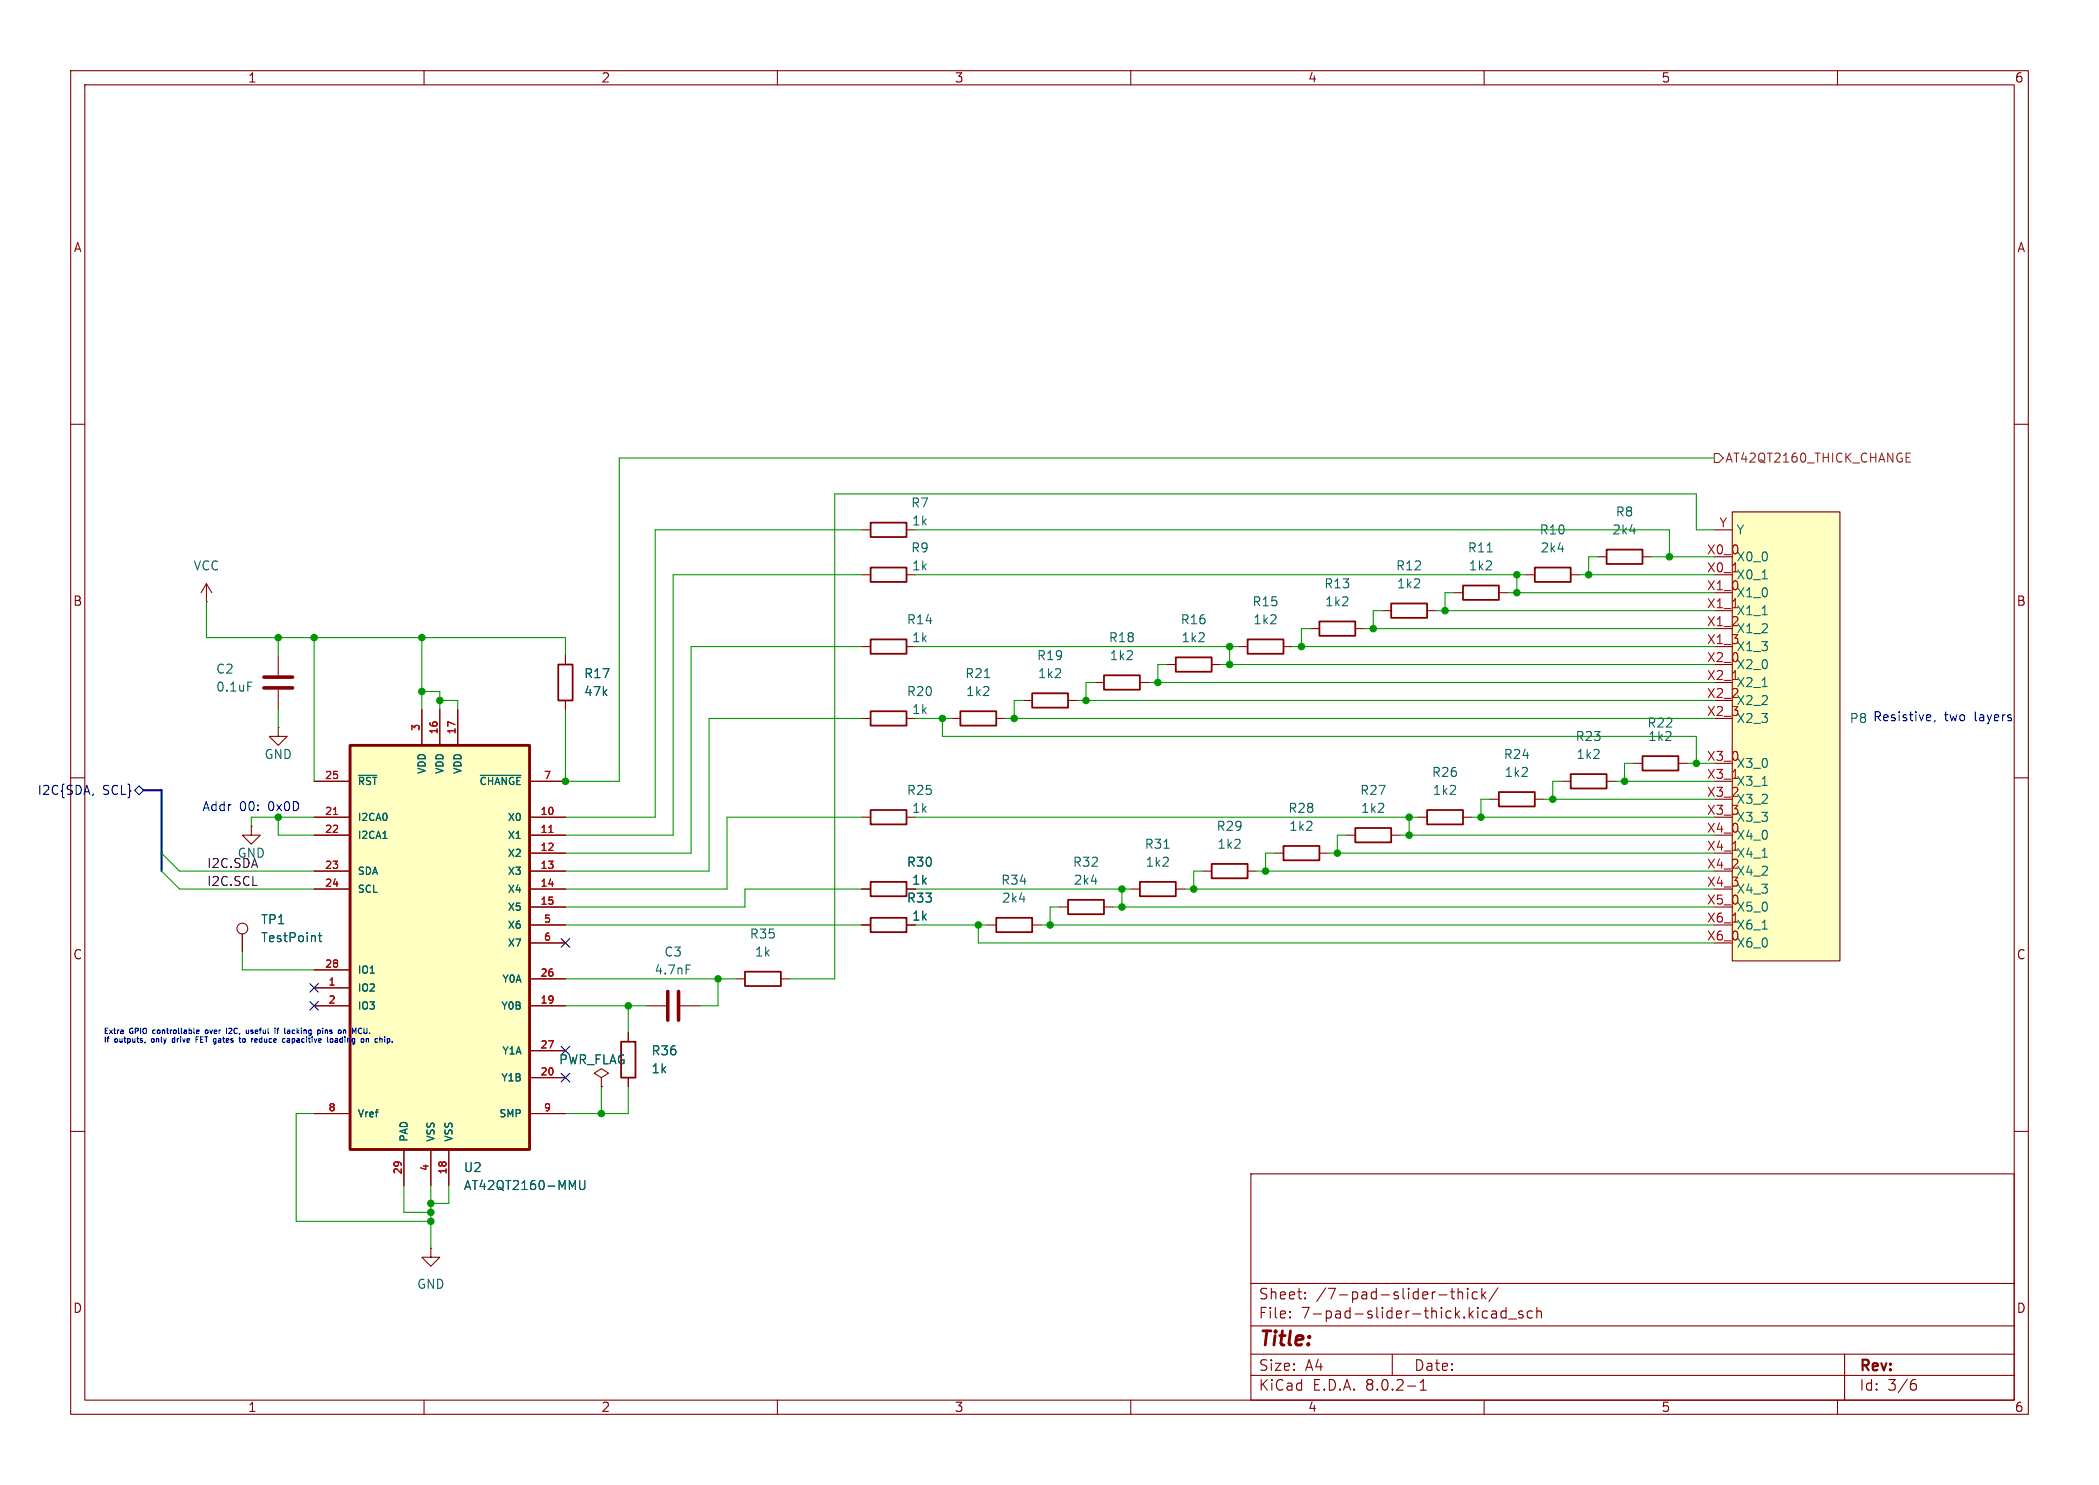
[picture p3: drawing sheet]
<svg xmlns="http://www.w3.org/2000/svg" width="297mm" height="210mm" viewBox="0 0 297 210" stroke-linecap="round" stroke-linejoin="round" font-family="sans-serif">
<g fill="none" stroke="#840000" stroke-width=".15">
<path d="M10 10h277v190h-277zM12 12h273v186h-273zM60 10v2M110 10v2M160 10v2M210 10v2M260 10v2M10 60h2M285 60h2M226.1 78.7h1.2M232.4 78.7h1.3M29.2 85.1h.1"/>
<path d="M29.2 82.6l-.8 1.2M29.2 82.6v2.5M29.2 82.6l.8 1.2M39.4 92.7v2.8M39.4 97.5v2.8M144.8 99.1h1.2M151.1 99.1h1.3M165.1 94h1.3M171.4 94h1.3M205.7 83.8h1.3M212.1 83.8h1.3M215.9 81.3h1.3"/>
<path d="M222.2 81.3h1.3M10 110h2M35.6 116.8v1.3h1.2l-1.2 1.3-1.3-1.3h1.3M35.6 116.8h.1M221 110.5h1.2M227.3 110.5h1.3M285 110h2M34.3 132.1v2.5M10 160h2M285 160h2M177 166h108v32h-108zM60 198v2"/>
<path d="M110 198v2M160 198v2M177 194.5h108M177 191.5h108M177 187.5h108M177 181.5h108M182.5 186.3h.1l-.1 .1M182.5 186.3v.1M182.5 185.5v.1M182.5 185.5h.1l-.1 .1M184.7 183.6v.1M184.7 183.6h-.1l.1 .1"/>
<path d="M184.7 182.8v.1M184.7 182.8h-.1l.1 .1M197 191.5v3M199.2 196h1.1M201 196.6h.8M201 195.5l.4-.4v1.5M203.6 183.1h1.1M205.2 182.7h.6M205.5 182.2v1.3v.1l.3 .1M206.3 182.8a.37 .37 0 0 1 .7 .1v.8M206.3 182.2v1.5M207.7 182.2v.1"/>
<path d="M207.7 182.7v1M207.7 182.2l-.1 .1h.1M209 182.8l-.4-.1-.3 .3v.4l.2 .2 .1 .1 .4-.1M209.7 182.2v1.5M209.8 183.1l.4 .6M210 198v2M210.2 182.7l-.5 .6M211.1 185.5l.1-.1 .5 .1v.9M211.7 185.8h-.5a.29 .29 0 0 0-.2 .3 .29 .29 0 0 0 .2 .3l.5-.1M212 182.1l-1.3 2M213.1 185.5l-.4-.1-.3 .3v.4l.1 .2 .2 .1 .4-.1M213.1 184.9v1.5"/>
<path d="M213.5 186.5h1.1M215.5 185.5l-.4-.1-.2 .2 .1 .2 .5 .2v.1v.2l-.2 .1-.4-.1M216.8 185.5l-.4-.1-.3 .3v.4l.1 .2 .2 .1 .4-.1M217.5 185.5a.37 .37 0 0 1 .6 .1v.8M217.5 184.9v1.5M260 198v2M261 191.5v6.5M270.6 195.7h.3l.3 .3-.1 .5-.2 .1h-.3M271 195.1l-.4 .1"/>
<circle cx="34.3" cy="131.3" r=".76"/>
</g>
<path d="M227.3 77.7h5.1v2.1h-5.1zM146 98h5.1v2.1h-5.1zM166.4 93h5v2h-5zM207 82.8h5.1v2h-5.1zM217.2 80.3h5v2h-5zM222.2 109.5h5.1v2h-5.1z" fill="none" stroke="#840000" stroke-width=".25"/>
<path d="M210.4 78h.8M35.1 96.5h.6M45 132.3h.5M45.2 131.9v1.1l.1 .1 .2 .1" fill="none" stroke="#006464" stroke-width=".15"/>
<path d="M37.3 97.3h4.1M37.3 95.8h4.1" fill="none" stroke="#840000" stroke-width=".51"/>
<path d="M245.1 72.4h15.2v63.5h-15.2z" fill="#ffffc2"/>
<g fill="none" stroke="#840000" stroke-width=".15">
<path d="M121.9 74.9h1.3M128.3 74.9h1.2M242.6 74.9h2.5M245.1 72.4h15.2v63.5h-15.2zM121.9 81.3h1.3M121.9 91.4h1.3M128.3 81.3h1.2M128.3 91.4h1.2M121.9 115.6h1.3M121.9 101.6h1.3M128.3 115.6h1.2M128.3 101.6h1.2"/>
<path d="M190.5 118.1h1.3M196.8 118.1h1.3M200.7 115.6h1.2M207 115.6h1.3M210.8 113h1.3M217.2 113h1.2M231.1 108h1.3M237.5 108h1.3M104.1 138.4h1.3M110.5 138.4h1.3M121.9 125.7h1.3M121.9 130.8h1.3"/>
<path d="M128.3 125.7h1.2M128.3 130.8h1.2M85.1 152.4l1-.6-1-.7-1 .7 1 .6v1.3M85.1 153.7h.1M88.9 146.1v1.2M88.9 152.4v1.3M91.4 142.2h2.8M96.3 142.2h2.8M61 176.5v1.3h1.2l-1.2 1.3-1.3-1.3h1.3M61 176.5h.1"/>
</g>
<path d="M249.3 81.9h.8M249.3 86.9h.8M249.3 97.1h.8M249.3 111.1h.8M97.1 136.5h.6M249.3 121.2h.8M249.3 131.4h.8" fill="none" stroke="#006464" stroke-width=".15"/>
<g fill="none" stroke="#840000" stroke-width=".25">
<path d="M123.2 73.9h5.1v2h-5.1zM123.2 80.3h5.1v2h-5.1zM123.2 90.4h5.1v2.1h-5.1zM123.2 100.6h5.1v2h-5.1zM123.2 114.6h5.1v2h-5.1zM191.8 117.1h5v2h-5zM201.9 114.6h5.1v2h-5.1zM212.1 112h5.1v2h-5.1zM232.4 106.9h5.1v2.1h-5.1zM105.4 137.4h5.1v2h-5.1zM123.2 124.7h5.1v2h-5.1zM123.2 129.8h5.1v2h-5.1z"/>
<path d="M87.9 147.3h2v5.1h-2z"/>
</g>
<path d="M94.5 140.2v4.1M96 140.2v4.1" fill="none" stroke="#840000" stroke-width=".51"/>
<path d="M49.5 105.4h25.4v57.2h-25.4z" fill="#ffffc2"/>
<path d="M49.5 105.4h25.4v57.2h-25.4z" fill="none" stroke="#840000" stroke-width=".41"/>
<g fill="none" stroke="#840000" stroke-width=".15">
<path d="M80 92.7v1.3M80 99.1v1.2M154.9 96.5h1.3M161.3 96.5h1.3M175.3 91.4h1.2M181.6 91.4h1.3M185.4 88.9h1.3M191.8 88.9h1.2M195.6 86.4h1.2M201.9 86.4h1.3M39.4 102.9v1.2h1.2l-1.2 1.3-1.3-1.3h1.3M39.4 102.9h.1"/>
<path d="M44.4 115.6h5.1M44.4 118.1h5.1M44.4 110.5h5.1M59.7 100.3v5.1M62.2 100.3v5.1M64.8 100.3v5.1M74.9 115.6h5.1M74.9 118.1h5.1M74.9 110.5h5.1M134.6 101.6h1.3M141 101.6h1.2M34.3 132.1v2.5"/>
<path d="M44.4 139.7h5.1M44.4 123.2h5.1M44.4 125.7h5.1M44.4 137.2h5.1M74.9 120.7h5.1M74.9 123.2h5.1M74.9 125.7h5.1M74.9 128.3h5.1M74.9 138.4h5.1M74.9 130.8h5.1M74.9 133.4h5.1M121.9 125.7h1.3"/>
<path d="M121.9 130.8h1.3M128.3 125.7h1.2M128.3 130.8h1.2M139.7 130.8h1.3M146 130.8h1.3M149.9 128.3h1.2M156.2 128.3h1.3M160 125.7h1.3M166.4 125.7h1.2M170.2 123.2h1.2M176.5 123.2h1.3M180.3 120.7h1.3"/>
<path d="M186.7 120.7h1.3M44.4 142.2h5.1M44.4 157.5h5.1M74.9 142.2h5.1M74.9 152.4h5.1M74.9 148.6h5.1M74.9 157.5h5.1M85.1 153.7h.1M88.9 146.1v1.2M88.9 152.4v1.3M57.1 162.6v5M61 162.6v5"/>
<path d="M63.5 162.6v5"/>
</g>
<path d="M47.2 115.2h.6M77.7 117.7h.5" fill="none" stroke="#a90000" stroke-width=".15"/>
<path d="M139.3 95.8h.7M50.7 109.7h2.6M54.2 118.6h.6M68 109.7h5.7M164.7 120h.7M45 132.3h.5M45.2 131.9v1.1l.1 .1 .2 .1M82 166.9v1.1l.3 .2h.3l.1-.2v-1.1" fill="none" stroke="#006464" stroke-width=".15"/>
<path d="M79 94h2v5.1h-2zM156.2 95.5h5.1v2h-5.1zM176.5 90.4h5.1v2.1h-5.1zM186.7 87.9h5.1v2h-5.1zM196.8 85.3h5.1v2.1h-5.1zM135.9 100.6h5.1v2h-5.1zM181.6 119.6h5.1v2.1h-5.1zM141 129.8h5v2h-5zM151.1 127.3h5.1v2h-5.1zM161.3 124.7h5.1v2h-5.1zM171.4 122.2h5.1v2h-5.1z" fill="none" stroke="#840000" stroke-width=".25"/>
<path d="M242.6 64.1h.6l.6 .7-.6 .6h-.6zM269.7 64.7h.4M269.7 65.3h.6M269.7 64.1h.6" fill="none" stroke="#725600" stroke-width=".15"/>
<path d="M13.2 112.3l-.1 .2M19 111.8l.7-.7 .6 .7-.6 .6zM43.8 139.1l1.3 1.2M45.1 139.1l-1.3 1.2M79.4 132.7l1.2 1.3M80.6 132.7l-1.2 1.3M43.8 141.6l1.3 1.2M45.1 141.6l-1.3 1.2M79.4 151.8l1.2 1.2M79.4 148l1.2 1.2M80.6 151.8l-1.2 1.2M80.6 148l-1.2 1.2" fill="none" stroke="#000084" stroke-width=".15"/>
<g fill="none" stroke="#0000c2" stroke-width=".15">
<path d="M273 101.1h.1l.1 .3-.6 .1M273.1 101.9h-.1M273.8 101.9l-.1 .2M17.4 145.7v.5M17.4 146.1v.1M17.4 145.8v.1M20.5 147.4v.1M21.5 147v.3M21.6 145.7v.4M24.7 146.9h-.2l-.1 .1v.4h.3M27.7 147h.3M27.8 145.9l.4-.1-.1-.1h-.2l-.1 .1v.3h.3"/>
<path d="M28.1 146.6h-.4v.8M28.4 147h.2M28.7 146.6h-.3v.8h.3M29.4 145.7h-.2l-.2 .1 .1 .3h.3M31 147.4h.2M31 146.9h.2M31 147.1h.2M32 145.4v.8M32.7 145.4l-.3 .1M32.8 145.7l-.5 .5h.5M34.7 147v.3l-.3 .1M35.5 146.1h.3"/>
<path d="M35.8 145.7h-.2l-.1 .1v.1h.3M37.1 146.9h-.3l-.1 .1 .1 .4h.3M37.1 146.6v.8M39.2 145.7h.3M39.5 145.4l-.2 .1v.7M41.3 146l.2 .2 .2-.1M41.3 146.9h.3l.1 .1-.1 .4h-.3M41.3 146.9v.7M41.7 145.7h-.2l-.2 .1M46 145.7h.3v.5M46 145.7v.5M46.7 146.1l.2 .1"/>
<path d="M46.9 145.7l-.2 .1 .2 .1M47.8 147.1l-.4 .1 .1 .2h.3M47.8 147v.4M48.1 147v.3l.4 .1M48.5 146.6v.8M49.9 146.2v-.8l.2 .5 .3-.5v.8M51.2 145.5l-.2-.1-.2 .1M51.5 145.4v.6M51.9 145.4v.6l-.1 .2M52.3 146.1v.1M53.4 146.9h-.2l-.1 .1v.4h.3M53.7 146.6v.8"/>
<path d="M55.5 147.3v.1"/>
</g>
<path d="M20.3 111.8h2.6v11.4" fill="none" stroke="#000084" stroke-width=".3"/>
<g fill="none" stroke="#009600" stroke-width=".15">
<path d="M121.9 74.9h-29.2v40.7h-12.7M129.5 74.9h106.7v3.8M226.1 78.7h-1.3v2.6M233.7 78.7h8.9M242.6 74.9h-2.6v-5h-121.9v68.5h-6.3M242.6 64.8h-155v45.7h-7.6v-10.2M29.2 85.1v5.1h50.8v2.5M39.4 90.2v2.5M44.4 90.2v20.3M59.7 97.8h2.5v2.5M59.7 90.2v10.1M62.2 99.1h2.6v1.2"/>
<path d="M121.9 91.4h-24.1v29.3h-17.8M121.9 81.3h-26.7v36.8h-15.2M129.5 81.3h86.4M129.5 91.4h45.8M144.8 99.1h-1.3v2.5M152.4 99.1h90.2M154.9 96.5h-1.2v2.6M162.6 96.5h80M165.1 94h-1.3v2.5M172.7 94h69.9M174 91.4v2.6M182.9 91.4h59.7"/>
<path d="M185.4 88.9h-1.3v2.5M193 88.9h49.6M195.6 86.4h-1.3v2.5M203.2 86.4h39.4M205.7 83.8h-1.2v2.6M213.4 83.8h29.2M214.6 81.3v2.5M223.5 81.3h19.1M39.4 100.3v2.6M39.4 115.6v2.5h5M44.4 115.6h-8.8v1.2M121.9 115.6h-19v10.1h-22.9"/>
<path d="M121.9 101.6h-21.6v21.6h-20.3M129.5 115.6h71.2M129.5 101.6h5.1M133.3 101.6v2.5h106.7v3.9M142.2 101.6h100.4M190.5 118.1h-1.3v2.6M198.1 118.1h44.5M199.4 115.6v2.5M208.3 115.6h34.3M210.8 113h-1.3v2.6M218.4 113h24.2M221 110.5h-1.3v2.5"/>
<path d="M228.6 110.5h14M231.1 108h-1.2v2.5M238.8 108h3.8M22.9 123.2l2.5 2.5h19M22.9 120.7l2.5 2.5h19M34.3 134.6v2.6h10.1M80 130.8h41.9M80 138.4h24.1M101.6 138.4v3.8h-2.5M121.9 125.7h-16.5v2.6h-25.4M129.5 125.7h30.5M129.5 130.8h10.2"/>
<path d="M138.4 130.8v2.6h104.2M147.3 130.8h95.3M149.9 128.3h-1.3v2.5M157.5 128.3h85.1M158.7 125.7v2.6M167.6 125.7h75M170.2 123.2h-1.3v2.5M177.8 123.2h64.8M180.3 120.7h-1.2v2.5M188 120.7h54.6M44.4 157.5h-2.5v15.2h19.1M80 142.2h11.4"/>
<path d="M85.1 153.7v3.8M88.9 153.7v3.8h-8.9M88.9 142.2v3.9M57.1 167.6v3.9h3.9M61 167.6v8.9M63.5 167.6v2.6h-2.5"/>
</g>
<g fill="#009600" stroke="#009600" stroke-width=".15">
<circle cx="199.4" cy="115.6" r=".46"/>
<circle cx="189.2" cy="120.7" r=".46"/>
<circle cx="199.4" cy="118.1" r=".46"/>
<circle cx="179.1" cy="123.2" r=".46"/>
<circle cx="168.9" cy="125.7" r=".46"/>
<circle cx="59.7" cy="97.8" r=".46"/>
<circle cx="44.4" cy="90.2" r=".46"/>
<circle cx="59.7" cy="90.2" r=".46"/>
<circle cx="62.2" cy="99.1" r=".46"/>
<circle cx="39.4" cy="90.2" r=".46"/>
<circle cx="174" cy="91.4" r=".46"/>
<circle cx="163.8" cy="96.5" r=".46"/>
<circle cx="158.7" cy="128.3" r=".46"/>
<circle cx="158.7" cy="125.7" r=".46"/>
<circle cx="148.6" cy="130.8" r=".46"/>
<circle cx="184.1" cy="91.4" r=".46"/>
<circle cx="174" cy="94" r=".46"/>
<circle cx="153.7" cy="99.1" r=".46"/>
<circle cx="143.5" cy="101.6" r=".46"/>
<circle cx="224.8" cy="81.3" r=".46"/>
<circle cx="204.5" cy="86.4" r=".46"/>
<circle cx="214.6" cy="83.8" r=".46"/>
<circle cx="236.2" cy="78.7" r=".46"/>
<circle cx="214.6" cy="81.3" r=".46"/>
<circle cx="194.3" cy="88.9" r=".46"/>
<circle cx="61" cy="170.2" r=".46"/>
<circle cx="80" cy="110.5" r=".46"/>
<circle cx="61" cy="171.5" r=".46"/>
<circle cx="61" cy="172.7" r=".46"/>
<circle cx="85.1" cy="157.5" r=".46"/>
<circle cx="138.4" cy="130.8" r=".46"/>
<circle cx="133.3" cy="101.6" r=".46"/>
<circle cx="88.9" cy="142.2" r=".46"/>
<circle cx="101.6" cy="138.4" r=".46"/>
<circle cx="219.7" cy="113" r=".46"/>
<circle cx="229.9" cy="110.5" r=".46"/>
<circle cx="209.5" cy="115.6" r=".46"/>
<circle cx="240" cy="108" r=".46"/>
<circle cx="39.4" cy="115.6" r=".46"/>
</g>
<text font-size="2.8" fill="#840000" x="178" y="190.9">Title:</text>
<g font-size="2.1" fill="#840000">
<text x="178" y="184">Sheet:</text>
<text x="186.2" y="184">/7-pad-slider-thick/</text>
<text x="178" y="186.7">File:</text>
<text x="184.1" y="186.7">7-pad-slider-thick.kicad_sch</text>
<text x="178" y="196.9">KiCad</text>
<text x="178" y="194.1">Size:</text>
<text x="184.7" y="194.1">A4</text>
<text x="185.7" y="196.9">E.D.A.</text>
<text x="193.3" y="196.9">8.0.2-1</text>
<text x="200" y="194.1">Date:</text>
<text x="263" y="194.3">Rev:</text>
<text x="263" y="196.9">Id:</text>
<text x="267.1" y="196.9">3/6</text>
</g>
<g font-size="1.8" fill="#840000">
<text x="35" y="11.9">1</text>
<text x="85" y="11.9">2</text>
<text x="135" y="11.9">3</text>
<text x="185" y="11.9">4</text>
<text x="235" y="11.9">5</text>
<text x="285" y="11.9">6</text>
<text x="10.3" y="35.9">A</text>
<text x="285.3" y="35.9">A</text>
<text x="10.3" y="85.9">B</text>
<text x="285.3" y="85.9">B</text>
<text x="10.3" y="135.9">C</text>
<text x="285.3" y="135.9">C</text>
<text x="10.3" y="185.9">D</text>
<text x="285.3" y="185.9">D</text>
<text x="35" y="199.9">1</text>
<text x="85" y="199.9">2</text>
<text x="135" y="199.9">3</text>
<text x="185" y="199.9">4</text>
<text x="235" y="199.9">5</text>
<text x="285" y="199.9">6</text>
</g>
<text font-size="1.8" fill="#725600" x="244" y="65.6">AT42QT2160_THICK_CHANGE</text>
<g font-size="1.8" fill="#006464">
<text x="128.8" y="72">R7</text>
<text x="129" y="74.5">1k</text>
<text x="217.8" y="75.8">R10</text>
<text x="228" y="75.8">2k4</text>
<text x="228.5" y="73.3">R8</text>
<text x="245.6" y="75.8">Y</text>
<text x="27.3" y="80.9">VCC</text>
<text x="128.8" y="78.3">R9</text>
<text x="129" y="80.9">1k</text>
<text x="187.3" y="83.4">R13</text>
<text x="197.4" y="80.9">R12</text>
<text x="197.6" y="83.4">1k2</text>
<text x="207.6" y="78.3">R11</text>
<text x="207.7" y="80.9">1k2</text>
<text x="217.9" y="78.3">2k4</text>
<text x="245.6" y="79.6">X0_0</text>
<text x="128.2" y="88.5">R14</text>
<text x="167" y="88.5">R16</text>
<text x="177.1" y="86">R15</text>
<text x="177.2" y="88.5">1k2</text>
<text x="187.4" y="86">1k2</text>
<text x="245.6" y="84.7">X1_0</text>
<text x="30.5" y="95.5">C2</text>
<text x="129" y="91">1k</text>
<text x="146.6" y="93.6">R19</text>
<text x="156.8" y="91">R18</text>
<text x="156.9" y="93.6">1k2</text>
<text x="167.1" y="91">1k2</text>
<text x="245.6" y="92.3">X1_3</text>
<text x="245.6" y="94.8">X2_0</text>
<text x="30.5" y="98">0.1uF</text>
<text x="82.6" y="98.7">47k</text>
<text x="82.6" y="96.1">R17</text>
<text x="128.2" y="98.7">R20</text>
<text x="129" y="101.2">1k</text>
<text x="136.5" y="96.1">R21</text>
<text x="136.6" y="98.7">1k2</text>
<text x="146.8" y="96.1">1k2</text>
<text x="37.3" y="107.5">GND</text>
<text x="212.7" y="107.5">R24</text>
<text x="222.8" y="105">R23</text>
<text x="223" y="107.5">1k2</text>
<text x="233" y="103.1">R22</text>
<text x="233.1" y="105">1k2</text>
<text x="245.6" y="102.5">X2_3</text>
<text x="128.2" y="112.6">R25</text>
<text x="192.4" y="112.6">R27</text>
<text x="202.5" y="110.1">R26</text>
<text x="202.6" y="112.6">1k2</text>
<text x="212.8" y="110.1">1k2</text>
<text x="245.6" y="108.8">X3_0</text>
<text x="129" y="115.2">1k</text>
<text x="172" y="117.7">R29</text>
<text x="182.2" y="115.2">R28</text>
<text x="182.3" y="117.7">1k2</text>
<text x="192.5" y="115.2">1k2</text>
<text x="245.6" y="116.4">X3_3</text>
<text x="245.6" y="119">X4_0</text>
<text x="128.2" y="122.8">R30</text>
<text x="129" y="125.3">1k</text>
<text x="141.6" y="125.3">R34</text>
<text x="151.7" y="122.8">R32</text>
<text x="151.8" y="125.3">2k4</text>
<text x="161.9" y="120.2">R31</text>
<text x="162" y="122.8">1k2</text>
<text x="172.2" y="120.2">1k2</text>
<text x="36.8" y="130.9">TP1</text>
<text x="128.2" y="127.9">R33</text>
<text x="129" y="130.4">1k</text>
<text x="141.7" y="127.9">2k4</text>
<text x="245.6" y="126.6">X4_3</text>
<text x="36.8" y="133.5">TestPoint</text>
<text x="93.9" y="135.5">C3</text>
<text x="106" y="132.9">R35</text>
<text x="106.7" y="135.5">1k</text>
<text x="245.6" y="134.2">X6_0</text>
<text x="92.5" y="138">4.7nF</text>
<text x="92.1" y="149.5">R36</text>
<text x="79" y="150.7">PWR_FLAG</text>
<text x="92.1" y="152">1k</text>
<text x="65.5" y="166">U2</text>
<text x="65.5" y="168.5">AT42QT2160-MMU</text>
<text x="58.9" y="182.5">GND</text>
</g>
<g font-size="1.8" fill="#a90000">
<text x="243.2" y="74.7">Y</text>
<text x="241.4" y="78.5">X0_0</text>
<text x="241.4" y="81">X0_1</text>
<text x="241.4" y="83.6">X1_0</text>
<text x="245.6" y="82.1">X0_1</text>
<text x="241.4" y="86.1">X1_1</text>
<text x="241.4" y="88.6">X1_2</text>
<text x="245.6" y="87.2">X1_1</text>
<text x="245.6" y="89.8">X1_2</text>
<text x="241.4" y="91.2">X1_3</text>
<text x="241.4" y="93.7">X2_0</text>
<text x="241.4" y="96.3">X2_1</text>
<text x="241.4" y="98.8">X2_2</text>
<text x="241.4" y="101.3">X2_3</text>
<text x="245.6" y="97.4">X2_1</text>
<text x="245.6" y="99.9">X2_2</text>
<text x="241.4" y="107.7">X3_0</text>
<text x="241.4" y="110.2">X3_1</text>
<text x="241.4" y="112.8">X3_2</text>
<text x="245.6" y="111.4">X3_1</text>
<text x="245.6" y="113.9">X3_2</text>
<text x="241.4" y="115.3">X3_3</text>
<text x="241.4" y="117.9">X4_0</text>
<text x="241.4" y="120.4">X4_1</text>
<text x="241.4" y="122.9">X4_2</text>
<text x="241.4" y="125.5">X4_3</text>
<text x="245.6" y="121.5">X4_1</text>
<text x="245.6" y="124.1">X4_2</text>
<text x="241.4" y="128">X5_0</text>
<text x="241.4" y="130.6">X6_1</text>
<text x="245.6" y="129.1">X5_0</text>
<text x="245.6" y="131.7">X6_1</text>
<text x="241.4" y="133.1">X6_0</text>
</g>
<g font-size="1.8" fill="#0000c2">
<text x="261.6" y="102.5">P8 Resistive,</text>
<text x="275.1" y="102.2">two</text>
<text x="279.5" y="102.2">layers</text>
<text x="28.5" y="114.9">Addr</text>
<text x="33.9" y="114.9">00:</text>
<text x="38.1" y="114.9">0x0D</text>
</g>
<g font-size="1.8" fill="#000084">
<text x="5.2" y="112.6">I2C{SDA,</text>
<text x="14.5" y="112.6">SCL}</text>
</g>
<g font-size="1.8" fill="#0f0f0f">
<text x="29.2" y="125.4">I2C.SCL</text>
<text x="29.2" y="122.8">I2C.SDA</text>
<text x="33.5" y="121.5">GND</text>
</g>
<g font-size="1.4" fill="#a90000">
<text x="59.4" y="103.5" transform="rotate(-90 59.4 103.5)">3</text>
<text x="62" y="104" transform="rotate(-90 62 104)">16</text>
<text x="64.5" y="104" transform="rotate(-90 64.5 104)">17</text>
<text x="45.9" y="110.2">25</text>
<text x="76.9" y="110.2">7</text>
<text x="45.9" y="115.3">21</text>
<text x="45.9" y="117.9">22</text>
<text x="76.4" y="115.3">10</text>
<text x="76.4" y="117.9">11</text>
<text x="45.9" y="122.9">23</text>
<text x="45.9" y="125.5">24</text>
<text x="76.4" y="120.4">12</text>
<text x="76.4" y="122.9">13</text>
<text x="76.4" y="125.5">14</text>
<text x="76.4" y="128">15</text>
<text x="76.9" y="130.6">5</text>
<text x="45.9" y="136.9">28</text>
<text x="76.9" y="133.1">6</text>
<text x="46.4" y="139.4">1</text>
<text x="46.4" y="142">2</text>
<text x="76.4" y="142">19</text>
<text x="76.4" y="138.2">26</text>
<text x="76.4" y="148.3">27</text>
<text x="76.4" y="152.1">20</text>
<text x="46.4" y="157.2">8</text>
<text x="76.9" y="157.2">9</text>
<text x="56.9" y="166.2" transform="rotate(-90 56.9 166.2)">29</text>
<text x="60.7" y="165.7" transform="rotate(-90 60.7 165.7)">4</text>
<text x="63.2" y="166.2" transform="rotate(-90 63.2 166.2)">18</text>
</g>
<g font-size="1.4" fill="#006464">
<text x="50.5" y="111.2">~{RST}</text>
<text x="60.4" y="109.6" transform="rotate(-90 60.4 109.6)">VDD</text>
<text x="63" y="109.6" transform="rotate(-90 63 109.6)">VDD</text>
<text x="65.5" y="109.6" transform="rotate(-90 65.5 109.6)">VDD</text>
<text x="67.7" y="111.2">~{CHANGE}</text>
<text x="50.5" y="116.3">I2CA0</text>
<text x="50.5" y="118.8">I2CA1</text>
<text x="71.7" y="116.3">X0</text>
<text x="71.7" y="118.8">X1</text>
<text x="50.5" y="123.9">SDA</text>
<text x="71.7" y="121.4">X2</text>
<text x="71.7" y="123.9">X3</text>
<text x="50.5" y="126.5">SCL</text>
<text x="71.7" y="126.5">X4</text>
<text x="71.7" y="129">X5</text>
<text x="71.7" y="131.5">X6</text>
<text x="50.5" y="137.9">IO1</text>
<text x="71.7" y="134.1">X7</text>
<text x="50.5" y="140.4">IO2</text>
<text x="50.5" y="143">IO3</text>
<text x="70.8" y="143">Y0B</text>
<text x="71" y="139.2">Y0A</text>
<text x="71" y="149.3">Y1A</text>
<text x="70.8" y="153.1">Y1B</text>
<text x="50.5" y="158.2">Vref</text>
<text x="57.9" y="161.5" transform="rotate(-90 57.9 161.5)">PAD</text>
<text x="61.7" y="161.5" transform="rotate(-90 61.7 161.5)">VSS</text>
<text x="64.2" y="161.5" transform="rotate(-90 64.2 161.5)">VSS</text>
<text x="70.5" y="158.2">SMP</text>
</g>
<g font-size="1.1" fill="#0000c2">
<text x="14.6" y="146.4">Extra</text>
<text x="14.6" y="147.7">If</text>
<text x="16.3" y="147.7">outputs,</text>
<text x="18.4" y="146.4">GPIO</text>
<text x="21.8" y="147.7">only</text>
<text x="22" y="146.4">controllable</text>
<text x="25" y="147.7">drive</text>
<text x="28.7" y="147.7">FET</text>
<text x="29.7" y="146.4">over</text>
<text x="31.5" y="147.7">gates</text>
<text x="33" y="146.4">I2C,</text>
<text x="35.4" y="147.7">to</text>
<text x="36.1" y="146.4">useful</text>
<text x="37.5" y="147.7">reduce</text>
<text x="40.5" y="146.4">if</text>
<text x="42.1" y="146.4">lacking</text>
<text x="42.2" y="147.7">capacitive</text>
<text x="47.1" y="146.4">pins</text>
<text x="48.8" y="147.7">loading</text>
<text x="50.4" y="146.4">on</text>
<text x="52.6" y="146.4">MCU.</text>
<text x="53.9" y="147.7">on</text>
</g>
</svg>
